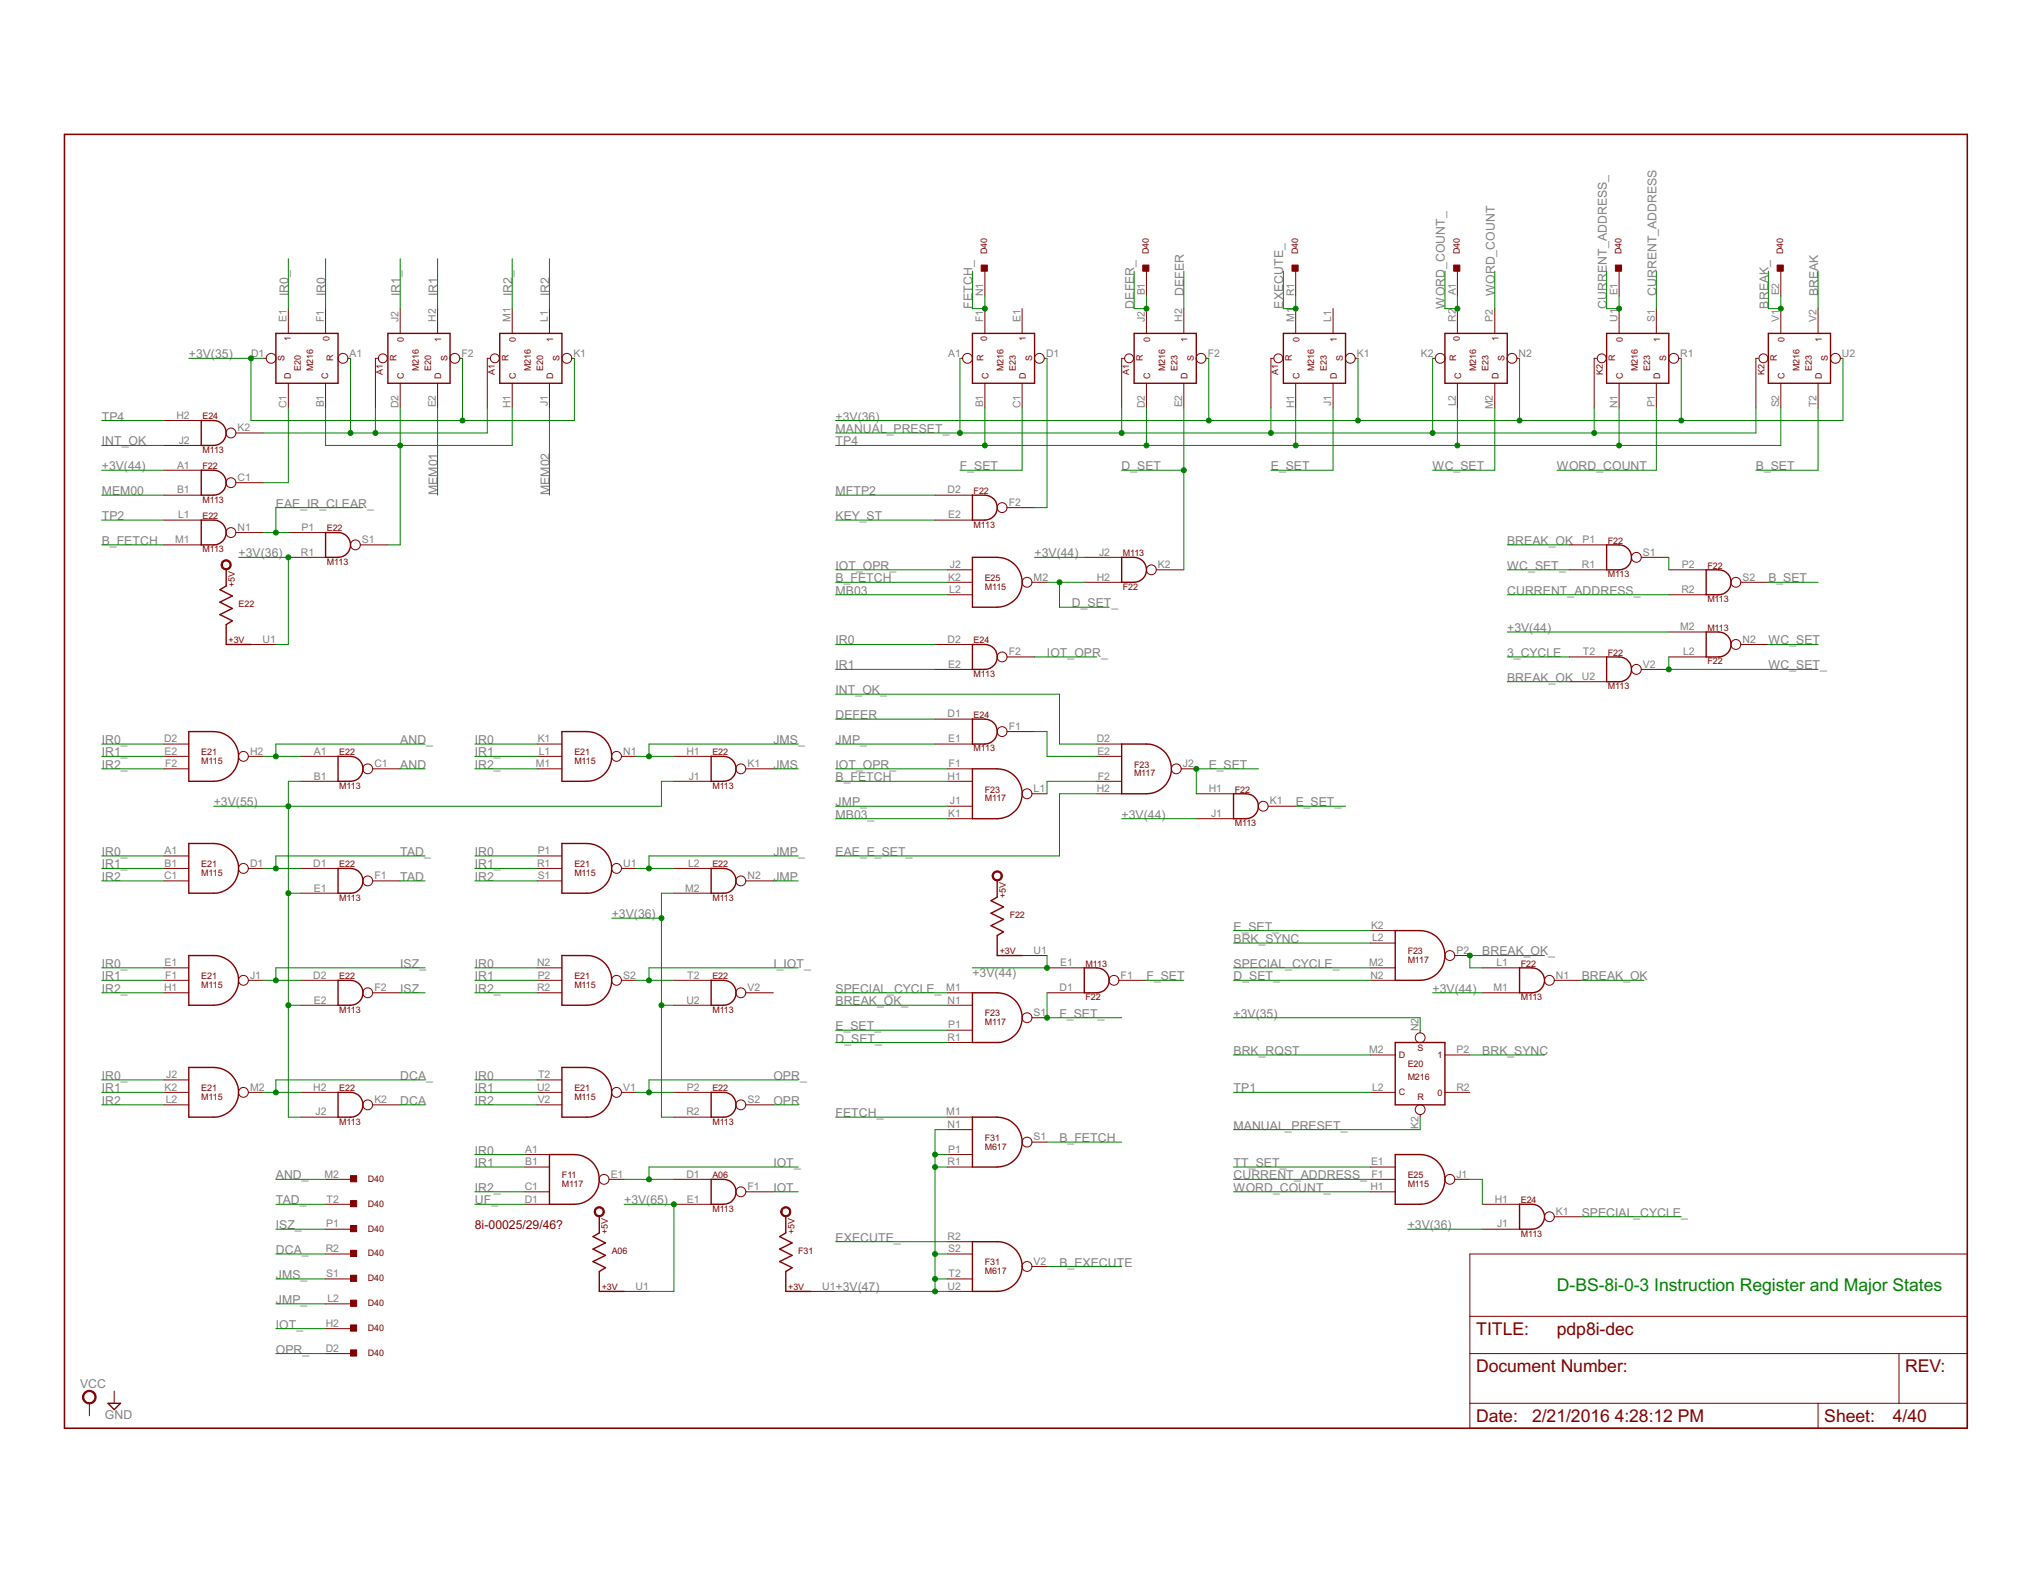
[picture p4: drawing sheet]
<svg xmlns="http://www.w3.org/2000/svg" width="279mm" height="216mm" viewBox="0 0 279 216" stroke-linecap="round" stroke-linejoin="round" font-family="sans-serif">
<path d="M8.9 18.5h261.7v177.9h-261.7z" fill="none" stroke="#800000" stroke-width=".21"/>
<g fill="none" stroke="#800000" stroke-width=".14">
<path d="M135.5 37.3v3.4M157.7 37.3v3.4M178.2 37.3v3.4M200.5 37.3v3.4M222.7 37.3v3.4M245 37.3v3.4M22.6 57.8h5.1M32.4 59.5h3.8M36.2 49.3h.4M39.7 42.4v3.4M39.7 52.7v3.4M44.8 42.4v3.4"/>
<path d="M44.8 52.7v3.4M47.8 49.3h.4M52 49.3h-.4v6.8M55.1 42.4v3.4M55.1 52.7v3.4M60.2 42.4v3.4M60.2 52.7v3.4M63.2 49.3h.4M67.4 49.3h-.4v6.8M70.5 42.4v3.4M70.5 52.7v3.4M75.6 42.4v3.4"/>
<path d="M75.6 52.7v3.4M78.6 49.3h.4M132.1 49.3h.3M135.5 42.4v3.4M135.5 52.7v3.4M140.6 42.4v3.4M140.6 52.7v3.4M143.7 49.3h.3M154.6 49.3h-.3v6.8M157.7 42.4v3.4M157.7 52.7v3.4M162.9 42.4v3.4"/>
<path d="M162.9 52.7v3.4M165.9 49.3h.4M175.2 49.3h-.4v6.8M178.2 42.4v3.4M178.2 52.7v3.4M183.4 42.4v3.4M183.4 52.7v3.4M186.4 49.3h.4M197.1 49.3h.3M200.5 42.4v3.4M200.5 52.7v3.4M205.6 42.4v3.4"/>
<path d="M205.6 52.7v3.4M208.7 49.3h.3M219.6 49.3h-.3v6.8M222.7 42.4v3.4M222.7 52.7v3.4M227.9 42.4v3.4M227.9 52.7v3.4M230.9 49.3h.4M241.9 49.3h-.3v6.8M245 42.4v3.4M245 52.7v3.4M250.1 42.4v3.4"/>
<path d="M250.1 52.7v3.4M253.2 49.3h.3M22.6 71.5h5.1M22.6 74.9h5.1M22.6 64.7h5.1M22.6 68.1h5.1M22.6 61.3h5.1M32.4 73.2h3.8M32.4 66.4h3.8M39.7 73.2h5.1M39.7 76.6h5.1M49.6 74.9h3.8"/>
<path d="M128.6 71.5h5.2M128.6 68.1h5.2M130.3 78.4h3.5M138.5 69.8h3.8M149.2 76.6h5.1M159 78.4h3.9M215.9 74.9h5.1M215.9 78.4h5.1M225.8 76.6h3.8M229.6 78.4h5.1M34.5 88.6h3.5M128.6 88.6h5.2"/>
<path d="M128.6 92.1h5.2M128.6 98.9h5.2M130.3 80.1h3.5M130.3 81.8h3.5M138.5 90.3h3.8M141.9 80.1h2.1M149.2 80.1h5.1M215.9 90.3h5.1M215.9 93.7h5.1M225.8 92.1h3.8M229.6 90.3h5.1M229.6 86.9h5.1"/>
<path d="M229.6 81.8h5.1M239.5 88.6h3.8M239.5 80.1h3.8M22.6 117.7h3.4M22.6 119.4h3.4M22.6 102.3h3.4M22.6 104h3.4M22.6 105.7h3.4M34.2 119.4h2M34.2 104h2M41.4 119.4h5.1M41.4 104h5.1"/>
<path d="M41.4 107.4h5.1M51.3 105.7h3.8M73.9 117.7h3.4M73.9 119.4h3.4M73.9 102.3h3.4M73.9 104h3.4M73.9 105.7h3.4M85.5 119.4h2.1M85.5 104h2.1M92.7 119.4h5.1M92.7 104h5.1M92.7 107.4h5.1"/>
<path d="M102.6 105.7h3.8M128.6 102.3h5.2M130.3 105.7h3.5M130.3 107.4h3.5M130.3 110.9h3.5M130.3 112.6h3.5M138.5 100.6h3.8M141.9 109.2h2.1M150.9 102.3h3.4M150.9 104h3.4M150.9 107.4h3.4M150.9 109.2h3.4"/>
<path d="M162.5 105.7h2.1M164.6 112.6h5.1M164.6 109.2h5.1M174.5 110.9h3.7M22.6 121.1h3.4M22.6 133.1h3.4M22.6 134.8h3.4M22.6 136.5h3.4M34.2 134.8h2M41.4 134.8h5.1M41.4 122.8h5.1M41.4 138.2h5.1"/>
<path d="M51.3 121.1h3.8M51.3 136.5h3.8M73.9 121.1h3.4M73.9 133.1h3.4M73.9 134.8h3.4M73.9 136.5h3.4M85.5 134.8h2.1M92.7 134.8h5.1M92.7 122.8h5.1M92.7 138.2h5.1M102.6 121.1h3.8M102.6 136.5h3.8"/>
<path d="M130.3 136.5h3.5M130.3 138.2h3.5M140.6 131.4h3.4M141.9 140h2.1M144 133.1h5.2M144 136.5h5.2M153.9 134.8h3.8M188.5 133.1h3.4M188.5 134.8h3.4M188.5 128h3.4M188.5 129.7h3.4M200.1 131.4h2.1"/>
<path d="M203.9 133.1h5.1M203.9 136.5h5.1M213.8 134.8h3.8M22.6 148.5h3.4M22.6 150.2h3.4M22.6 151.9h3.4M34.2 150.2h2M41.4 150.2h5.1M41.4 153.6h5.1M51.3 151.9h3.8M72.2 158.8h3.4M73.9 148.5h3.4"/>
<path d="M73.9 150.2h3.4M73.9 151.9h3.4M85.5 150.2h2.1M92.7 150.2h5.1M92.7 153.6h5.1M102.6 151.9h3.8M130.3 153.6h3.5M130.3 155.3h3.5M130.3 158.8h3.5M130.3 141.7h3.5M130.3 143.4h3.5M141.9 157.1h2.1"/>
<path d="M188.5 150.2h3.4M188.5 145.1h3.4M195.4 141.7v.3M195.4 153.3v.3M198.8 150.2h3.4M198.8 145.1h3.4M44.8 172.4h3.4M44.8 179.3h3.4M44.8 162.2h3.4M44.8 169h3.4M44.8 175.9h3.4M44.8 165.6h3.4"/>
<path d="M72.2 165.6h3.4M72.2 163.9h3.4M72.2 160.5h3.4M83.8 162.2h2.1M85.9 177.6h3.4M92.7 162.2h5.1M92.7 165.6h5.1M102.6 163.9h3.8M111.5 177.6h3.5M130.3 172.4h3.5M130.3 175.9h3.5M130.3 177.6h3.5"/>
<path d="M130.3 160.5h3.5M130.3 170.8h3.5M141.9 174.2h2.1M188.5 162.2h3.4M188.5 163.9h3.4M188.5 160.5h3.4M200.1 162.2h2.1M202.2 172.4h68.4v24h-68.4zM203.9 169h5.1M203.9 165.6h5.1M213.8 167.3h3.8M12.3 193v1.7"/>
<path d="M15.7 191.3v1.7M44.8 186.1h3.4M44.8 182.7h3.4M202.2 186.1h68.4M202.2 193h68.4M202.2 181h68.4M250.1 193v3.4M261.2 186.1v6.9"/>
<circle cx="31.8" cy="59.5" r=".68"/>
<circle cx="37.3" cy="49.3" r=".68"/>
<circle cx="47.2" cy="49.3" r=".68"/>
<circle cx="52.7" cy="49.3" r=".61"/>
<circle cx="62.6" cy="49.3" r=".68"/>
<circle cx="68.1" cy="49.3" r=".61"/>
<circle cx="78" cy="49.3" r=".68"/>
<circle cx="133.1" cy="49.3" r=".68"/>
<circle cx="143" cy="49.3" r=".68"/>
<circle cx="155.3" cy="49.3" r=".61"/>
<circle cx="165.2" cy="49.3" r=".68"/>
<circle cx="175.9" cy="49.3" r=".61"/>
<circle cx="185.8" cy="49.3" r=".68"/>
<circle cx="198.1" cy="49.3" r=".68"/>
<circle cx="208" cy="49.3" r=".68"/>
<circle cx="220.3" cy="49.3" r=".61"/>
<circle cx="230.3" cy="49.3" r=".68"/>
<circle cx="242.6" cy="49.3" r=".61"/>
<circle cx="252.5" cy="49.3" r=".68"/>
<circle cx="31.8" cy="66.4" r=".68"/>
<circle cx="31.8" cy="73.2" r=".68"/>
<circle cx="48.9" cy="74.9" r=".68"/>
<circle cx="137.9" cy="69.8" r=".68"/>
<circle cx="158.4" cy="78.4" r=".68"/>
<circle cx="225.1" cy="76.6" r=".68"/>
<circle cx="137.9" cy="90.3" r=".68"/>
<circle cx="141.3" cy="80.1" r=".68"/>
<circle cx="225.1" cy="92.1" r=".68"/>
<circle cx="238.8" cy="88.6" r=".68"/>
<circle cx="238.8" cy="80.1" r=".68"/>
<circle cx="33.5" cy="104" r=".68"/>
<circle cx="33.5" cy="119.4" r=".68"/>
<circle cx="50.6" cy="105.7" r=".68"/>
<circle cx="84.8" cy="104" r=".68"/>
<circle cx="84.8" cy="119.4" r=".68"/>
<circle cx="101.9" cy="105.7" r=".68"/>
<circle cx="137.9" cy="100.6" r=".68"/>
<circle cx="141.3" cy="109.2" r=".68"/>
<circle cx="161.8" cy="105.7" r=".68"/>
<circle cx="173.8" cy="110.9" r=".68"/>
<circle cx="33.5" cy="134.8" r=".68"/>
<circle cx="50.6" cy="121.1" r=".68"/>
<circle cx="50.6" cy="136.5" r=".68"/>
<circle cx="84.8" cy="134.8" r=".68"/>
<circle cx="101.9" cy="136.5" r=".68"/>
<circle cx="101.9" cy="121.1" r=".68"/>
<circle cx="141.3" cy="140" r=".68"/>
<circle cx="153.2" cy="134.8" r=".68"/>
<circle cx="199.5" cy="131.4" r=".68"/>
<circle cx="213.1" cy="134.8" r=".68"/>
<circle cx="33.5" cy="150.2" r=".68"/>
<circle cx="50.6" cy="151.9" r=".68"/>
<circle cx="84.8" cy="150.2" r=".68"/>
<circle cx="101.9" cy="151.9" r=".68"/>
<circle cx="141.3" cy="157.1" r=".68"/>
<circle cx="195.4" cy="142.7" r=".68"/>
<circle cx="195.4" cy="152.6" r=".68"/>
<circle cx="83.1" cy="162.2" r=".68"/>
<circle cx="101.9" cy="163.9" r=".68"/>
<circle cx="141.3" cy="174.2" r=".68"/>
<circle cx="199.5" cy="162.2" r=".68"/>
<circle cx="213.1" cy="167.3" r=".68"/>
</g>
<g fill="none" stroke="#800000" stroke-width=".19">
<path d="M27.7 57.8h1.7a1.71 1.71 0 0 1 1.7 1.7 1.71 1.71 0 0 1-1.7 1.8h-1.7zM38 45.8h8.5v6.9h-8.5zM53.4 45.8h8.5v6.9h-8.5zM68.7 45.8h8.6v6.9h-8.6zM133.8 45.8h8.5v6.9h-8.5zM156 45.8h8.6v6.9h-8.6zM176.6 45.8h8.5v6.9h-8.5zM198.8 45.8h8.5v6.9h-8.5zM221 45.8h8.6v6.9h-8.6zM243.3 45.8h8.5v6.9h-8.5zM27.7 71.5h1.7a1.7 1.7 0 0 1 1.7 1.7 1.7 1.7 0 0 1-1.7 1.7h-1.7zM27.7 64.7h1.7a1.71 1.71 0 0 1 1.7 1.7 1.71 1.71 0 0 1-1.7 1.7h-1.7z"/>
<path d="M31.1 78.4v2.2l-.9 .5 1.8 .9-1.8 .8 1.8 .9-1.8 .8 1.8 .9-.9 .5v2.7h3.4M44.8 73.2h1.7a1.7 1.7 0 0 1 1.7 1.7 1.7 1.7 0 0 1-1.7 1.7h-1.7zM133.8 68.1h1.7a1.71 1.71 0 0 1 1.7 1.7 1.71 1.71 0 0 1-1.7 1.7h-1.7zM133.8 76.6h3.4a3.4 3.4 0 0 1 3.4 3.5 3.4 3.4 0 0 1-3.4 3.4h-3.4zM154.3 76.6h1.7a1.71 1.71 0 0 1 1.7 1.8 1.71 1.71 0 0 1-1.7 1.7h-1.7zM221 74.9h1.7a1.71 1.71 0 0 1 1.7 1.7 1.71 1.71 0 0 1-1.7 1.8h-1.7zM234.7 78.4a3.7 3.7 0 0 1 2.7 .3 1.72 1.72 0 0 1 .7 1.9 1.72 1.72 0 0 1-1.7 1.2h-1.7zM133.8 98.9a3.7 3.7 0 0 1 2.7 .3 1.72 1.72 0 0 1 .6 1.9 1.72 1.72 0 0 1-1.6 1.2h-1.7zM133.8 88.6a3.7 3.7 0 0 1 2.7 .3 1.72 1.72 0 0 1 .6 2 1.72 1.72 0 0 1-1.6 1.2h-1.7zM221 90.3a3.7 3.7 0 0 1 2.8 .4 1.71 1.71 0 0 1 .6 1.9 1.71 1.71 0 0 1-1.7 1.1h-1.7zM234.7 86.9h1.7a1.71 1.71 0 0 1 1.7 1.7 1.71 1.71 0 0 1-1.7 1.7h-1.7zM26 116h3.4a3.4 3.4 0 0 1 3.4 3.4 3.4 3.4 0 0 1-3.4 3.4h-3.4z"/>
<path d="M26 100.6h3.4a3.4 3.4 0 0 1 3.4 3.4 3.4 3.4 0 0 1-3.4 3.4h-3.4zM46.5 104h1.7a1.71 1.71 0 0 1 1.7 1.7 1.71 1.71 0 0 1-1.7 1.7h-1.7zM46.5 119.4a3.7 3.7 0 0 1 2.7 .3 1.71 1.71 0 0 1 .7 2 1.71 1.71 0 0 1-1.7 1.1h-1.7zM77.3 100.6h3.4a3.4 3.4 0 0 1 3.4 3.4 3.4 3.4 0 0 1-3.4 3.4h-3.4zM77.3 116h3.4a3.4 3.4 0 0 1 3.4 3.4 3.4 3.4 0 0 1-3.4 3.4h-3.4zM97.8 104h1.7a1.71 1.71 0 0 1 1.7 1.7 1.71 1.71 0 0 1-1.7 1.7h-1.7zM97.8 119.4a3.7 3.7 0 0 1 2.8 .3 1.71 1.71 0 0 1 .6 2 1.71 1.71 0 0 1-1.7 1.1h-1.7zM133.8 105.7h3.4a3.4 3.4 0 0 1 3.4 3.5 3.4 3.4 0 0 1-3.4 3.4h-3.4zM154.3 102.3h3.4a3.4 3.4 0 0 1 3.5 3.4 3.4 3.4 0 0 1-3.5 3.5h-3.4zM169.7 109.2a3.7 3.7 0 0 1 2.7 .3 1.72 1.72 0 0 1 .6 1.9 1.72 1.72 0 0 1-1.6 1.2h-1.7zM26 131.4h3.4a3.4 3.4 0 0 1 3.4 3.4 3.4 3.4 0 0 1-3.4 3.4h-3.4zM46.5 134.8h1.7a1.71 1.71 0 0 1 1.7 1.7 1.71 1.71 0 0 1-1.7 1.7h-1.7z"/>
<path d="M77.3 131.4h3.4a3.4 3.4 0 0 1 3.4 3.4 3.4 3.4 0 0 1-3.4 3.4h-3.4zM97.8 134.8h1.7a1.71 1.71 0 0 1 1.7 1.7 1.71 1.71 0 0 1-1.7 1.7h-1.7zM133.8 136.5h3.4a3.4 3.4 0 0 1 3.4 3.4 3.4 3.4 0 0 1-3.4 3.5h-3.4zM137.2 121.1v2.3l-.9 .5 1.7 .8-1.7 .9 1.7 .8-1.7 .9 1.7 .8-.8 .6v2.7h3.4M149.2 133.1h1.7a1.71 1.71 0 0 1 1.7 1.7 1.71 1.71 0 0 1-1.7 1.7h-1.7zM191.9 128h3.5a3.4 3.4 0 0 1 3.4 3.4 3.4 3.4 0 0 1-3.4 3.4h-3.5zM209 133.1h1.8a1.71 1.71 0 0 1 1.7 1.7 1.71 1.71 0 0 1-1.7 1.7h-1.8zM26 146.8h3.4a3.4 3.4 0 0 1 3.4 3.4 3.4 3.4 0 0 1-3.4 3.4h-3.4zM46.5 150.2h1.7a1.7 1.7 0 0 1 1.7 1.7 1.7 1.7 0 0 1-1.7 1.7h-1.7zM75.6 158.8h3.4a3.4 3.4 0 0 1 3.4 3.4 3.4 3.4 0 0 1-3.4 3.4h-3.4zM77.3 146.8h3.4a3.4 3.4 0 0 1 3.4 3.4 3.4 3.4 0 0 1-3.4 3.4h-3.4zM97.8 150.2h1.7a1.7 1.7 0 0 1 1.7 1.7 1.7 1.7 0 0 1-1.7 1.7h-1.7z"/>
<path d="M133.8 153.6h3.4a3.4 3.4 0 0 1 3.4 3.5 3.4 3.4 0 0 1-3.4 3.4h-3.4zM191.9 158.8h3.5a3.4 3.4 0 0 1 3.4 3.4 3.4 3.4 0 0 1-3.4 3.4h-3.5zM191.9 143.4h6.9v8.5h-6.9zM82.4 167.3v2.2l-.8 .6 1.7 .8-1.7 .9 1.7 .8-1.7 .9 1.7 .8-.9 .6v2.7h3.5M97.8 162.2h1.7a1.71 1.71 0 0 1 1.7 1.7 1.71 1.71 0 0 1-1.7 1.7h-1.7zM108.1 167.3v2.2l-.8 .6 1.7 .8-1.7 .9 1.7 .8-1.7 .9 1.7 .8-.9 .6v2.7h3.4M133.8 170.8h3.4a3.4 3.4 0 0 1 3.4 3.4 3.4 3.4 0 0 1-3.4 3.4h-3.4zM209 165.6h1.8a1.71 1.71 0 0 1 1.7 1.7 1.71 1.71 0 0 1-1.7 1.7h-1.8zM14.9 193h1.7l-.9 .8z"/>
</g>
<g fill="#800000" stroke="#800000" stroke-width=".14">
<path d="M30.6 77.2a.7 .7 0 0 1 1.1 0 .7 .7 0 0 1-.4 1.1 .7 .7 0 0 1-.9-.6h.2a.53 .53 0 0 1 .7-.5 .53 .53 0 0 1 .2 .9 .53 .53 0 0 1-.9-.2v-.2h-.2z" fill-rule="evenodd"/>
<path d="M81.9 166.2a.7 .7 0 0 1 1.1 0 .7 .7 0 0 1-.3 1.1 .7 .7 0 0 1-1-.7h.2a.53 .53 0 0 1 .8-.4 .53 .53 0 0 1 .1 .9 .53 .53 0 0 1-.9-.3v-.2h-.2z" fill-rule="evenodd"/>
<path d="M107.6 166.2a.7 .7 0 0 1 1.1 .1 .7 .7 0 0 1-.4 1 .7 .7 0 0 1-.9-.7h.2a.53 .53 0 0 1 .7-.5 .53 .53 0 0 1 .2 .9 .53 .53 0 0 1-.9-.2v-.2h-.2z" fill-rule="evenodd"/>
<path d="M136.7 120a.71 .71 0 0 1 1.1 .1 .71 .71 0 0 1-.4 1 .71 .71 0 0 1-.9-.7h.2a.53 .53 0 0 1 .7-.5 .53 .53 0 0 1 .2 .9 .53 .53 0 0 1-.9-.2v-.2h-.2z" fill-rule="evenodd"/>
<path d="M11.7 191.4a.94 .94 0 0 1 1.5 .4 .94 .94 0 0 1-.7 1.3 .94 .94 0 0 1-1.2-1h.2a.77 .77 0 0 1 1.1-.7 .77 .77 0 0 1 .2 1.3 .77 .77 0 0 1-1.2-.3l-.1-.3h-.2l.1-.3z" fill-rule="evenodd"/>
</g>
<g fill="#800000" stroke="#800000" stroke-width=".14">
<path d="M200 36.4h.8v.9h-.8z"/>
<path d="M157.2 36.4h.9v.9h-.9z"/>
<path d="M48.2 185.6h.9v.9h-.9z"/>
<path d="M222.2 36.4h.9v.9h-.9z"/>
<path d="M244.5 36.4h.8v.9h-.8z"/>
<path d="M48.2 182.2h.9v.8h-.9z"/>
<path d="M48.2 178.8h.9v.8h-.9z"/>
<path d="M48.2 161.7h.9v.8h-.9z"/>
<path d="M135 36.4h.8v.9h-.8z"/>
<path d="M48.2 168.5h.9v.9h-.9z"/>
<path d="M177.7 36.4h.9v.9h-.9z"/>
<path d="M48.2 171.9h.9v.9h-.9z"/>
<path d="M48.2 175.4h.9v.8h-.9z"/>
<path d="M48.2 165.1h.9v.8h-.9z"/>
</g>
<g fill="none" stroke="#008000" stroke-width=".14">
<path d="M39.7 35.6v6.8M44.8 35.6v6.8M55.1 35.6v6.8M60.2 35.6v6.8M70.5 35.6v6.8M75.6 35.6v6.8M133.8 37.3v5.1h1.7v-1.7M156 37.3v5.1h1.7v-1.7M162.9 37.3v5.1M176.6 37.3v5.1h1.6v-1.7M198.8 37.3v5.1h1.7v-1.7M205.6 37.3v5.1"/>
<path d="M221 37.3v5.1h1.7v-1.7M227.9 37.3v5.1M243.3 37.3v5.1h1.7v-1.7M250.1 37.3v5.1M14 57.8h8.6M26 49.3h10.2M34.5 49.3v8.5h44.5v-8.5M39.7 56.1v10.3h-3.5M44.8 56.1v5.2h25.7v-5.2M48.2 49.3v10.2M51.6 56.1v3.4M55.1 56.1v18.8h-1.7"/>
<path d="M60.2 56.1v12M63.6 49.3v8.5M67 56.1v3.4h-30.8M75.6 56.1v12M132.1 49.3v10.2M135.5 56.1v5.2M140.6 56.1v8.6h-8.5M144 49.3v20.5h-1.7M154.3 56.1v3.4M157.7 56.1v5.2M162.9 56.1v22.3M166.3 49.3v8.5"/>
<path d="M174.8 56.1v3.4M178.2 56.1v5.2M183.4 56.1v8.6h-8.6M186.8 49.3v8.5M197.1 49.3v10.2M200.5 56.1v5.2M205.6 56.1v8.6h-8.5M209 49.3v8.5M219.3 56.1v3.4M222.7 56.1v5.2M227.9 56.1v8.6h-13.7M231.3 49.3v8.5"/>
<path d="M241.6 56.1v3.4h-126.6M245 56.1v5.2h-130M250.1 56.1v8.6h-8.5M253.5 49.3v8.5h-138.5M14 74.9h8.6M14 64.7h8.6M14 61.3h8.6M14 68.1h8.6M14 71.5h8.6M32.8 76.6h6.9v12h-1.7M36.2 73.2h3.5M49.9 69.8h-11.9v3.4"/>
<path d="M115 68.1h13.6M115 71.5h13.6M115 78.4h15.3M142.3 76.6h6.9M154.3 64.7h8.6M207.3 74.9h8.6M207.3 78.4h8.6M229.6 76.6v1.8M115 95.5h30.8v6.8h5.1M115 92.1h13.6M115 88.6h13.6M115 80.1h15.3"/>
<path d="M115 81.8h15.3M115 98.9h13.6M142.3 90.3h8.6M144 80.1h5.2M145.8 80.1v3.4h6.8M207.3 86.9h22.3M207.3 81.8h22.3M207.3 90.3h8.6M207.3 93.7h8.6M229.6 90.3v1.8h20.5M243.3 88.6h6.8M243.3 80.1h6.8"/>
<path d="M14 102.3h8.6M14 117.7h8.6M14 105.7h8.6M14 104h8.6M14 119.4h8.6M36.2 104h5.2M36.2 119.4h5.2M41.4 107.4h-1.7v46.2h1.7M55.1 105.7h3.4M58.5 102.3h-20.5v1.7M58.5 117.7h-20.5v1.7M65.3 102.3h8.6"/>
<path d="M65.3 117.7h8.6M65.3 105.7h8.6M65.3 104h8.6M65.3 119.4h8.6M87.6 104h5.1M87.6 119.4h5.1M92.7 107.4h-1.7v3.5h-61.6M106.4 105.7h3.4M109.8 102.3h-20.5v1.7M109.8 117.7h-20.5v1.7M115 102.3h13.6M115 105.7h15.3"/>
<path d="M115 107.4h15.3M115 110.9h15.3M115 112.6h15.3M142.3 100.6h1.7v3.4h6.9M150.9 109.2h-5.1v8.5h-30.8M150.9 107.4h-6.9v1.8M154.3 112.6h10.3M173.1 105.7h-8.5v3.5M178.2 110.9h6.9M14 133.1h8.6M14 136.5h8.6M14 121.1h8.6"/>
<path d="M14 134.8h8.6M36.2 134.8h5.2M39.7 138.2h1.7M39.7 122.8h1.7M55.1 136.5h3.4M55.1 121.1h3.4M58.5 133.1h-20.5v1.7M65.3 133.1h8.6M65.3 136.5h8.6M65.3 121.1h8.6M65.3 134.8h8.6M84.2 126.3h6.8"/>
<path d="M87.6 134.8h5.1M91 138.2h1.7M92.7 122.8h-1.7v30.8h1.7M106.4 121.1h3.4M109.8 133.1h-20.5v1.7M115 136.5h15.3M115 138.2h15.3M144 131.4v1.7h-10.2M144 136.5v3.5h10.3M157.7 134.8h5.2M169.7 133.1h18.8M169.7 134.8h18.8"/>
<path d="M169.7 128h18.8M169.7 140h25.7v1.7M169.7 129.7h18.8M197.1 136.5h6.8M212.5 131.4h-10.3v1.7h1.7M217.6 134.8h8.6M14 148.5h8.6M14 151.9h8.6M14 150.2h8.6M36.2 150.2h5.2M55.1 151.9h3.4M58.5 148.5h-20.5v1.7"/>
<path d="M65.3 148.5h8.6M65.3 151.9h8.6M65.3 150.2h8.6M65.3 158.8h6.9M87.6 150.2h5.1M106.4 151.9h3.4M109.8 148.5h-20.5v1.7M115 153.6h15.3M115 143.4h15.3M115 141.7h15.3M128.6 158.8h1.7M130.3 155.3h-1.7v22.3"/>
<path d="M144 157.1h10.3M169.7 150.2h18.8M169.7 145.1h18.8M195.4 153.6v1.7h-25.7M202.2 145.1h10.3M38 172.4h6.8M38 169h6.8M38 165.6h6.8M38 162.2h6.8M38 179.3h6.8M38 175.9h6.8M65.3 163.9h6.9"/>
<path d="M65.3 160.5h6.9M65.3 165.6h6.9M85.9 165.6h6.8v12h-3.4M85.9 162.2h6.8M106.4 163.9h3.4M109.8 160.5h-20.5v1.7M115 177.6h15.3M115 170.8h15.3M128.6 160.5h1.7M128.6 172.4h1.7M128.6 175.9h1.7M144 174.2h10.3"/>
<path d="M169.7 163.9h18.8M169.7 160.5h18.8M169.7 162.2h18.8M193.7 169h10.2M202.2 162.2h1.7v3.4M217.6 167.3h13.7M38 186.1h6.8M38 182.7h6.8"/>
</g>
<g fill="#008000" stroke="#008000" stroke-width=".14">
<circle cx="38" cy="150.2" r=".34"/>
<circle cx="38" cy="134.8" r=".34"/>
<circle cx="38" cy="119.4" r=".34"/>
<circle cx="38" cy="104" r=".34"/>
<circle cx="39.7" cy="138.2" r=".34"/>
<circle cx="39.7" cy="122.8" r=".34"/>
<circle cx="39.7" cy="110.9" r=".34"/>
<circle cx="89.3" cy="119.4" r=".34"/>
<circle cx="89.3" cy="150.2" r=".34"/>
<circle cx="89.3" cy="134.8" r=".34"/>
<circle cx="89.3" cy="104" r=".34"/>
<circle cx="89.3" cy="162.2" r=".34"/>
<circle cx="92.7" cy="165.6" r=".34"/>
<circle cx="128.6" cy="175.9" r=".34"/>
<circle cx="128.6" cy="158.8" r=".34"/>
<circle cx="128.6" cy="172.4" r=".34"/>
<circle cx="128.6" cy="160.5" r=".34"/>
<circle cx="128.6" cy="177.6" r=".34"/>
<circle cx="178.2" cy="42.4" r=".34"/>
<circle cx="135.5" cy="42.4" r=".34"/>
<circle cx="145.8" cy="80.1" r=".34"/>
<circle cx="202.2" cy="131.4" r=".34"/>
<circle cx="144" cy="140" r=".34"/>
<circle cx="144" cy="133.1" r=".34"/>
<circle cx="135.5" cy="61.3" r=".34"/>
<circle cx="157.7" cy="61.3" r=".34"/>
<circle cx="178.2" cy="61.3" r=".34"/>
<circle cx="222.7" cy="61.3" r=".34"/>
<circle cx="200.5" cy="61.3" r=".34"/>
<circle cx="48.2" cy="59.5" r=".34"/>
<circle cx="51.6" cy="59.5" r=".34"/>
<circle cx="55.1" cy="61.3" r=".34"/>
<circle cx="38" cy="73.2" r=".34"/>
<circle cx="39.7" cy="76.6" r=".34"/>
<circle cx="231.3" cy="57.8" r=".34"/>
<circle cx="209" cy="57.8" r=".34"/>
<circle cx="186.8" cy="57.8" r=".34"/>
<circle cx="166.3" cy="57.8" r=".34"/>
<circle cx="91" cy="138.2" r=".34"/>
<circle cx="91" cy="126.3" r=".34"/>
<circle cx="63.6" cy="57.8" r=".34"/>
<circle cx="34.5" cy="49.3" r=".34"/>
<circle cx="132.1" cy="59.5" r=".34"/>
<circle cx="154.3" cy="59.5" r=".34"/>
<circle cx="174.8" cy="59.5" r=".34"/>
<circle cx="197.1" cy="59.5" r=".34"/>
<circle cx="219.3" cy="59.5" r=".34"/>
<circle cx="157.7" cy="42.4" r=".34"/>
<circle cx="200.5" cy="42.4" r=".34"/>
<circle cx="245" cy="42.4" r=".34"/>
<circle cx="222.7" cy="42.4" r=".34"/>
<circle cx="162.9" cy="64.7" r=".34"/>
<circle cx="164.6" cy="105.7" r=".34"/>
<circle cx="229.6" cy="92.1" r=".34"/>
</g>
<text font-size="2.7" fill="#008000" x="214.2" y="177.6">D-BS-8i-0-3 Instruction Register and Major States</text>
<g font-size="2.7" fill="#800000">
<text x="203.1" y="183.6">TITLE:</text>
<text x="214.2" y="183.6">pdp8i-dec</text>
<text x="203.1" y="188.7">Document Number:</text>
<text x="262.1" y="188.7">REV:</text>
<text x="203.1" y="195.6">Date:</text>
<text x="210.8" y="195.6">2/21/2016</text>
<text x="222.1" y="195.6">4:28:12 PM</text>
<text x="251" y="195.6">Sheet:</text>
<text x="260.4" y="195.6">4/40</text>
</g>
<g font-size="1.9" fill="#808080">
<text x="39.7" y="40.7" transform="rotate(-90 39.7 40.7)">IR0_</text>
<text x="44.8" y="40.7" transform="rotate(-90 44.8 40.7)">IR0</text>
<text x="55.1" y="40.7" transform="rotate(-90 55.1 40.7)">IR1_</text>
<text x="60.2" y="40.7" transform="rotate(-90 60.2 40.7)">IR1</text>
<text x="70.5" y="40.7" transform="rotate(-90 70.5 40.7)">IR2_</text>
<text x="75.6" y="40.7" transform="rotate(-90 75.6 40.7)">IR2</text>
<text x="162.9" y="40.7" transform="rotate(-90 162.9 40.7)">DEFER</text>
<text x="205.6" y="40.7" transform="rotate(-90 205.6 40.7)">WORD_COUNT</text>
<text x="227.9" y="40.7" transform="rotate(-90 227.9 40.7)">CURRENT_ADDRESS</text>
<text x="250.1" y="40.7" transform="rotate(-90 250.1 40.7)">BREAK</text>
<text x="133.8" y="42.4" transform="rotate(-90 133.8 42.4)">FETCH_</text>
<text x="156" y="42.4" transform="rotate(-90 156 42.4)">DEFER_</text>
<text x="176.5" y="42.4" transform="rotate(-90 176.5 42.4)">EXECUTE_</text>
<text x="198.8" y="42.4" transform="rotate(-90 198.8 42.4)">WORD_COUNT_</text>
<text x="221" y="42.4" transform="rotate(-90 221 42.4)">CURRENT_ADDRESS_</text>
<text x="243.3" y="42.4" transform="rotate(-90 243.3 42.4)">BREAK_</text>
<text x="26" y="49.3">+3V(35)</text>
<text x="14" y="57.8">TP4</text>
<text x="114.9" y="57.8">+3V(36)</text>
<text x="114.9" y="59.5">MANUAL_PRESET_</text>
<text x="14" y="64.7">+3V(44)</text>
<text x="14" y="61.3">INT_OK</text>
<text x="114.9" y="61.3">TP4</text>
<text x="132.1" y="64.7">F_SET</text>
<text x="154.3" y="64.7">D_SET</text>
<text x="174.8" y="64.7">E_SET</text>
<text x="197.1" y="64.7">WC_SET</text>
<text x="214.2" y="64.7">WORD_COUNT</text>
<text x="241.6" y="64.7">B_SET</text>
<text x="14" y="68.1">MEM00</text>
<text x="14" y="71.5">TP2</text>
<text x="38" y="69.8">EAE_IR_CLEAR_</text>
<text x="60.2" y="68.1" transform="rotate(-90 60.2 68.1)">MEM01</text>
<text x="75.6" y="68.1" transform="rotate(-90 75.6 68.1)">MEM02</text>
<text x="114.9" y="68.1">MFTP2</text>
<text x="114.9" y="71.5">KEY_ST</text>
<text x="14" y="74.9">B_FETCH</text>
<text x="32.8" y="76.6">+3V(36)</text>
<text x="142.3" y="76.6">+3V(44)</text>
<text x="207.3" y="74.9">BREAK_OK</text>
<text x="114.9" y="80.1">B_FETCH</text>
<text x="114.9" y="78.4">IOT_OPR_</text>
<text x="114.9" y="81.8">MB03</text>
<text x="147.5" y="83.5">D_SET_</text>
<text x="207.3" y="81.8">CURRENT_ADDRESS_</text>
<text x="207.3" y="78.4">WC_SET_</text>
<text x="243.3" y="80.1">B_SET</text>
<text x="114.9" y="88.6">IR0</text>
<text x="207.3" y="86.9">+3V(44)</text>
<text x="243.3" y="88.6">WC_SET</text>
<text x="114.9" y="92">IR1</text>
<text x="114.9" y="95.5">INT_OK_</text>
<text x="144" y="90.3">IOT_OPR_</text>
<text x="207.3" y="93.8">BREAK_OK</text>
<text x="207.3" y="90.3">3_CYCLE</text>
<text x="243.3" y="92">WC_SET_</text>
<text x="114.9" y="98.9">DEFER</text>
<text x="14" y="102.3">IR0_</text>
<text x="14" y="105.7">IR2_</text>
<text x="14" y="104">IR1_</text>
<text x="55.1" y="102.3">AND_</text>
<text x="55.1" y="105.7">AND</text>
<text x="65.3" y="105.7">IR2_</text>
<text x="65.3" y="104">IR1_</text>
<text x="65.3" y="102.3">IR0</text>
<text x="106.4" y="102.3">JMS_</text>
<text x="106.4" y="105.7">JMS</text>
<text x="114.9" y="102.3">JMP_</text>
<text x="114.9" y="107.4">B_FETCH</text>
<text x="114.9" y="105.7">IOT_OPR_</text>
<text x="166.3" y="105.7">E_SET</text>
<text x="29.4" y="110.9">+3V(55)</text>
<text x="114.9" y="110.9">JMP_</text>
<text x="114.9" y="112.6">MB03_</text>
<text x="154.3" y="112.6">+3V(44)</text>
<text x="178.3" y="110.9">E_SET_</text>
<text x="14" y="117.7">IR0_</text>
<text x="14" y="119.4">IR1_</text>
<text x="55.1" y="117.7">TAD_</text>
<text x="65.3" y="119.4">IR1_</text>
<text x="65.3" y="117.7">IR0</text>
<text x="106.4" y="117.7">JMP_</text>
<text x="114.9" y="117.7">EAE_E_SET_</text>
<text x="14" y="121.1">IR2</text>
<text x="55.1" y="121.1">TAD</text>
<text x="65.3" y="121.1">IR2</text>
<text x="106.4" y="121.1">JMP</text>
<text x="84.2" y="126.3">+3V(36)</text>
<text x="169.7" y="128">E_SET_</text>
<text x="169.7" y="129.7">BRK_SYNC</text>
<text x="203.9" y="131.4">BREAK_OK_</text>
<text x="14" y="133.1">IR0_</text>
<text x="14" y="136.5">IR2_</text>
<text x="14" y="134.8">IR1</text>
<text x="55.1" y="133.1">ISZ_</text>
<text x="55.1" y="136.5">ISZ</text>
<text x="65.3" y="136.5">IR2_</text>
<text x="65.3" y="134.8">IR1</text>
<text x="65.3" y="133.1">IR0</text>
<text x="106.4" y="133.1">I_IOT_</text>
<text x="114.9" y="136.5">SPECIAL_CYCLE_</text>
<text x="133.8" y="134.3">+3V(44)</text>
<text x="157.7" y="134.8">F_SET</text>
<text x="169.7" y="134.8">D_SET_</text>
<text x="169.7" y="133.1">SPECIAL_CYCLE_</text>
<text x="197.1" y="136.5">+3V(44)</text>
<text x="217.6" y="134.8">BREAK_OK</text>
<text x="114.9" y="143.4">D_SET_</text>
<text x="114.9" y="138.2">BREAK_OK_</text>
<text x="114.9" y="141.7">E_SET_</text>
<text x="145.7" y="139.9">F_SET_</text>
<text x="169.7" y="139.9">+3V(35)</text>
<text x="14" y="148.5">IR0_</text>
<text x="55.1" y="148.5">DCA_</text>
<text x="65.3" y="148.5">IR0</text>
<text x="106.4" y="148.5">OPR_</text>
<text x="169.7" y="145.1">BRK_RQST</text>
<text x="203.9" y="145.1">BRK_SYNC</text>
<text x="14" y="151.9">IR2</text>
<text x="14" y="150.2">IR1</text>
<text x="55.1" y="151.9">DCA</text>
<text x="65.3" y="151.9">IR2</text>
<text x="65.3" y="150.2">IR1</text>
<text x="106.4" y="151.9">OPR</text>
<text x="114.9" y="153.6">FETCH_</text>
<text x="169.7" y="155.3">MANUAL_PRESET_</text>
<text x="169.7" y="150.2">TP1</text>
<text x="65.3" y="160.5">IR1</text>
<text x="65.3" y="158.8">IR0</text>
<text x="106.4" y="160.5">IOT_</text>
<text x="145.7" y="157.1">B_FETCH</text>
<text x="169.7" y="160.5">TT_SET_</text>
<text x="38" y="165.6">TAD_</text>
<text x="38" y="162.2">AND_</text>
<text x="65.3" y="163.9">IR2_</text>
<text x="65.3" y="165.6">UF_</text>
<text x="85.9" y="165.6">+3V(65)</text>
<text x="106.4" y="163.9">IOT</text>
<text x="169.7" y="163.9">WORD_COUNT_</text>
<text x="169.7" y="162.2">CURRENT_ADDRESS_</text>
<text x="217.6" y="167.3">SPECIAL_CYCLE_</text>
<text x="38" y="172.5">DCA_</text>
<text x="38" y="169">ISZ_</text>
<text x="114.9" y="170.7">EXECUTE_</text>
<text x="193.7" y="169">+3V(36)</text>
<text x="38" y="179.3">JMP_</text>
<text x="38" y="175.9">JMS_</text>
<text x="114.9" y="177.6">+3V(47)</text>
<text x="145.7" y="174.2">B_EXECUTE</text>
<text x="38" y="182.7">IOT_</text>
<text x="11" y="190.8">VCC</text>
<text x="38" y="186.1">OPR_</text>
<text x="14.4" y="195.1">GND</text>
</g>
<text font-size="1.9" fill="#800000" x="65.3" y="169">8i-00025/29/46?</text>
<g font-size="1.6" fill="#808080">
<text x="135.2" y="40.7" transform="rotate(-90 135.2 40.7)">N1</text>
<text x="157.5" y="40.6" transform="rotate(-90 157.5 40.6)">B1</text>
<text x="178" y="40.7" transform="rotate(-90 178 40.7)">R1</text>
<text x="200.3" y="40.6" transform="rotate(-90 200.3 40.6)">A1</text>
<text x="222.5" y="40.6" transform="rotate(-90 222.5 40.6)">E1</text>
<text x="244.7" y="40.6" transform="rotate(-90 244.7 40.6)">E2</text>
<text x="39.4" y="44.3" transform="rotate(-90 39.4 44.3)">E1</text>
<text x="44.6" y="44.3" transform="rotate(-90 44.6 44.3)">F1</text>
<text x="54.8" y="44.3" transform="rotate(-90 54.8 44.3)">J2</text>
<text x="60" y="44.3" transform="rotate(-90 60 44.3)">H2</text>
<text x="70.2" y="44.3" transform="rotate(-90 70.2 44.3)">M1</text>
<text x="75.4" y="44.3" transform="rotate(-90 75.4 44.3)">L1</text>
<text x="135.2" y="44.3" transform="rotate(-90 135.2 44.3)">F1</text>
<text x="140.4" y="44.3" transform="rotate(-90 140.4 44.3)">E1</text>
<text x="157.5" y="44.3" transform="rotate(-90 157.5 44.3)">J2</text>
<text x="162.6" y="44.3" transform="rotate(-90 162.6 44.3)">H2</text>
<text x="178" y="44.3" transform="rotate(-90 178 44.3)">M1</text>
<text x="183.1" y="44.3" transform="rotate(-90 183.1 44.3)">L1</text>
<text x="200.3" y="44.3" transform="rotate(-90 200.3 44.3)">R2</text>
<text x="205.4" y="44.3" transform="rotate(-90 205.4 44.3)">P2</text>
<text x="222.5" y="44.3" transform="rotate(-90 222.5 44.3)">U1</text>
<text x="227.6" y="44.3" transform="rotate(-90 227.6 44.3)">S1</text>
<text x="244.7" y="44.3" transform="rotate(-90 244.7 44.3)">V1</text>
<text x="249.9" y="44.3" transform="rotate(-90 249.9 44.3)">V2</text>
<text x="34.5" y="49">D1</text>
<text x="48.1" y="49">A1</text>
<text x="63.5" y="49">F2</text>
<text x="78.9" y="49">K1</text>
<text x="130.4" y="49">A1</text>
<text x="143.9" y="49">D1</text>
<text x="166.1" y="49">F2</text>
<text x="186.7" y="49">K1</text>
<text x="195.5" y="49">K2</text>
<text x="208.9" y="49">N2</text>
<text x="231.2" y="49">R1</text>
<text x="253.4" y="49">U2</text>
<text x="24.3" y="57.6">H2</text>
<text x="32.7" y="59.3">K2</text>
<text x="39.4" y="56.1" transform="rotate(-90 39.4 56.1)">C1</text>
<text x="44.6" y="56" transform="rotate(-90 44.6 56)">B1</text>
<text x="54.8" y="56.1" transform="rotate(-90 54.8 56.1)">D2</text>
<text x="60" y="56" transform="rotate(-90 60 56)">E2</text>
<text x="70.2" y="56.1" transform="rotate(-90 70.2 56.1)">H1</text>
<text x="75.4" y="55.8" transform="rotate(-90 75.4 55.8)">J1</text>
<text x="135.2" y="56" transform="rotate(-90 135.2 56)">B1</text>
<text x="140.4" y="56.1" transform="rotate(-90 140.4 56.1)">C1</text>
<text x="157.5" y="56.1" transform="rotate(-90 157.5 56.1)">D2</text>
<text x="162.6" y="56" transform="rotate(-90 162.6 56)">E2</text>
<text x="178" y="56.1" transform="rotate(-90 178 56.1)">H1</text>
<text x="183.1" y="55.8" transform="rotate(-90 183.1 55.8)">J1</text>
<text x="200.3" y="55.9" transform="rotate(-90 200.3 55.9)">L2</text>
<text x="205.4" y="56.3" transform="rotate(-90 205.4 56.3)">M2</text>
<text x="222.5" y="56.1" transform="rotate(-90 222.5 56.1)">N1</text>
<text x="227.6" y="56" transform="rotate(-90 227.6 56)">P1</text>
<text x="244.7" y="56" transform="rotate(-90 244.7 56)">S2</text>
<text x="249.9" y="56" transform="rotate(-90 249.9 56)">T2</text>
<text x="24.4" y="64.4">A1</text>
<text x="24.6" y="61">J2</text>
<text x="24.4" y="67.9">B1</text>
<text x="24.5" y="71.3">L1</text>
<text x="32.7" y="66.1">C1</text>
<text x="130.4" y="67.9">D2</text>
<text x="130.4" y="71.3">E2</text>
<text x="138.8" y="69.6">F2</text>
<text x="24.1" y="74.7">M1</text>
<text x="32.7" y="73">N1</text>
<text x="41.4" y="76.4">R1</text>
<text x="41.5" y="73">P1</text>
<text x="49.8" y="74.7">S1</text>
<text x="151.2" y="76.4">J2</text>
<text x="217.7" y="74.7">P1</text>
<text x="226" y="76.4">S1</text>
<text x="130.4" y="79.8">K2</text>
<text x="130.6" y="81.5">L2</text>
<text x="130.7" y="78.1">J2</text>
<text x="142.2" y="79.8">M2</text>
<text x="150.9" y="79.8">H2</text>
<text x="159.3" y="78.1">K2</text>
<text x="217.6" y="78.1">R1</text>
<text x="231.3" y="81.5">R2</text>
<text x="231.4" y="78.1">P2</text>
<text x="239.7" y="79.8">S2</text>
<text x="36.1" y="88.4">U1</text>
<text x="130.4" y="88.4">D2</text>
<text x="231.1" y="86.7">M2</text>
<text x="239.7" y="88.4">N2</text>
<text x="130.4" y="91.8">E2</text>
<text x="138.8" y="90.1">F2</text>
<text x="217.6" y="93.5">U2</text>
<text x="217.7" y="90.1">T2</text>
<text x="226" y="91.8">V2</text>
<text x="231.5" y="90.1">L2</text>
<text x="130.4" y="98.6">D1</text>
<text x="138.8" y="100.4">F1</text>
<text x="22.6" y="102.1">D2</text>
<text x="22.6" y="103.8">E2</text>
<text x="22.7" y="105.5">F2</text>
<text x="34.4" y="103.8">H2</text>
<text x="43.2" y="103.8">A1</text>
<text x="43.2" y="107.2">B1</text>
<text x="51.5" y="105.5">C1</text>
<text x="73.7" y="105.5">M1</text>
<text x="74" y="102.1">K1</text>
<text x="74.1" y="103.8">L1</text>
<text x="85.7" y="103.8">N1</text>
<text x="94.4" y="103.8">H1</text>
<text x="94.7" y="107.2">J1</text>
<text x="102.8" y="105.5">K1</text>
<text x="130.4" y="107.2">H1</text>
<text x="130.4" y="102.1">E1</text>
<text x="130.5" y="105.5">F1</text>
<text x="150.9" y="102.1">D2</text>
<text x="151" y="103.8">E2</text>
<text x="151" y="107.2">F2</text>
<text x="162.7" y="105.5">J2</text>
<text x="130.4" y="112.3">K1</text>
<text x="130.7" y="110.6">J1</text>
<text x="142.2" y="108.9">L1</text>
<text x="150.9" y="108.9">H2</text>
<text x="166.3" y="108.9">H1</text>
<text x="166.6" y="112.3">J1</text>
<text x="174.7" y="110.6">K1</text>
<text x="22.6" y="117.5">A1</text>
<text x="22.6" y="119.2">B1</text>
<text x="34.4" y="119.2">D1</text>
<text x="43.1" y="119.2">D1</text>
<text x="73.9" y="119.2">R1</text>
<text x="74" y="117.5">P1</text>
<text x="85.7" y="119.2">U1</text>
<text x="94.7" y="119.2">L2</text>
<text x="22.6" y="120.9">C1</text>
<text x="43.2" y="122.6">E1</text>
<text x="51.5" y="120.9">F1</text>
<text x="74" y="120.9">S1</text>
<text x="94.3" y="122.6">M2</text>
<text x="102.8" y="120.9">N2</text>
<text x="142.2" y="131.2">U1</text>
<text x="188.6" y="127.7">K2</text>
<text x="188.8" y="129.4">L2</text>
<text x="200.4" y="131.2">P2</text>
<text x="22.6" y="136.3">H1</text>
<text x="22.6" y="132.9">E1</text>
<text x="22.7" y="134.6">F1</text>
<text x="34.4" y="134.6">J1</text>
<text x="43.1" y="134.6">D2</text>
<text x="43.2" y="138">E2</text>
<text x="51.5" y="136.3">F2</text>
<text x="73.9" y="132.9">N2</text>
<text x="73.9" y="136.3">R2</text>
<text x="74" y="134.6">P2</text>
<text x="85.7" y="134.6">S2</text>
<text x="94.4" y="138">U2</text>
<text x="94.5" y="134.6">T2</text>
<text x="102.8" y="136.3">V2</text>
<text x="130.2" y="136.3">M1</text>
<text x="130.4" y="138">N1</text>
<text x="145.8" y="136.3">D1</text>
<text x="145.8" y="132.9">E1</text>
<text x="154.2" y="134.6">F1</text>
<text x="188.4" y="132.9">M2</text>
<text x="188.5" y="134.6">N2</text>
<text x="205.5" y="136.3">M1</text>
<text x="205.9" y="132.9">L1</text>
<text x="214" y="134.6">N1</text>
<text x="130.4" y="143.1">R1</text>
<text x="130.4" y="141.4">P1</text>
<text x="142.2" y="139.7">S1</text>
<text x="195.1" y="141.8" transform="rotate(-90 195.1 141.8)">N2</text>
<text x="22.6" y="150">K2</text>
<text x="22.9" y="148.3">J2</text>
<text x="34.4" y="150">M2</text>
<text x="43.1" y="150">H2</text>
<text x="73.9" y="150">U2</text>
<text x="74" y="148.3">T2</text>
<text x="85.7" y="150">V1</text>
<text x="94.5" y="150">P2</text>
<text x="188.4" y="144.8">M2</text>
<text x="188.8" y="150">L2</text>
<text x="200.4" y="144.8">P2</text>
<text x="200.4" y="150">R2</text>
<text x="22.8" y="151.7">L2</text>
<text x="43.4" y="153.4">J2</text>
<text x="51.5" y="151.7">K2</text>
<text x="74" y="151.7">V2</text>
<text x="94.4" y="153.4">R2</text>
<text x="102.8" y="151.7">S2</text>
<text x="130.2" y="153.4">M1</text>
<text x="130.4" y="155.1">N1</text>
<text x="195.1" y="155.3" transform="rotate(-90 195.1 155.3)">K2</text>
<text x="44.6" y="161.9">M2</text>
<text x="72.3" y="158.5">A1</text>
<text x="72.3" y="160.2">B1</text>
<text x="84" y="161.9">E1</text>
<text x="94.4" y="161.9">D1</text>
<text x="130.4" y="160.2">R1</text>
<text x="130.4" y="158.5">P1</text>
<text x="142.2" y="156.8">S1</text>
<text x="188.6" y="160.2">E1</text>
<text x="188.7" y="161.9">F1</text>
<text x="200.4" y="161.9">J1</text>
<text x="44.9" y="165.4">T2</text>
<text x="72.2" y="163.7">C1</text>
<text x="72.2" y="165.4">D1</text>
<text x="94.5" y="165.4">E1</text>
<text x="102.8" y="163.7">F1</text>
<text x="188.5" y="163.7">H1</text>
<text x="205.6" y="165.4">H1</text>
<text x="214" y="167.1">K1</text>
<text x="44.8" y="172.2">R2</text>
<text x="44.9" y="168.8">P1</text>
<text x="130.4" y="170.5">R2</text>
<text x="130.4" y="172.2">S2</text>
<text x="142.2" y="173.9">V2</text>
<text x="206" y="168.8">J1</text>
<text x="44.9" y="175.6">S1</text>
<text x="45" y="179.1">L2</text>
<text x="87.4" y="177.3">U1</text>
<text x="113.1" y="177.3">U1</text>
<text x="130.4" y="177.3">U2</text>
<text x="130.5" y="175.6">T2</text>
<text x="44.8" y="185.9">D2</text>
<text x="44.8" y="182.5">H2</text>
</g>
<g font-size="1.4" fill="#800000">
<text x="135.8" y="34.9" transform="rotate(-90 135.8 34.9)">D40</text>
<text x="158.1" y="34.9" transform="rotate(-90 158.1 34.9)">D40</text>
<text x="178.6" y="34.9" transform="rotate(-90 178.6 34.9)">D40</text>
<text x="200.8" y="34.9" transform="rotate(-90 200.8 34.9)">D40</text>
<text x="223.1" y="34.9" transform="rotate(-90 223.1 34.9)">D40</text>
<text x="245.3" y="34.9" transform="rotate(-90 245.3 34.9)">D40</text>
<text x="40" y="46.9" transform="rotate(-90 40 46.9)">1</text>
<text x="45.3" y="46.9" transform="rotate(-90 45.3 46.9)">0</text>
<text x="55.6" y="47.1" transform="rotate(-90 55.6 47.1)">0</text>
<text x="60.7" y="47.1" transform="rotate(-90 60.7 47.1)">1</text>
<text x="71" y="47.1" transform="rotate(-90 71 47.1)">0</text>
<text x="76.1" y="47.1" transform="rotate(-90 76.1 47.1)">1</text>
<text x="135.8" y="46.9" transform="rotate(-90 135.8 46.9)">0</text>
<text x="141.1" y="46.9" transform="rotate(-90 141.1 46.9)">1</text>
<text x="158.2" y="47.1" transform="rotate(-90 158.2 47.1)">0</text>
<text x="163.4" y="47.1" transform="rotate(-90 163.4 47.1)">1</text>
<text x="178.8" y="47.1" transform="rotate(-90 178.8 47.1)">0</text>
<text x="183.9" y="47.1" transform="rotate(-90 183.9 47.1)">1</text>
<text x="200.8" y="46.9" transform="rotate(-90 200.8 46.9)">0</text>
<text x="206.1" y="46.9" transform="rotate(-90 206.1 46.9)">1</text>
<text x="223.2" y="47.1" transform="rotate(-90 223.2 47.1)">0</text>
<text x="228.4" y="47.1" transform="rotate(-90 228.4 47.1)">1</text>
<text x="245.5" y="47.1" transform="rotate(-90 245.5 47.1)">0</text>
<text x="250.6" y="47.1" transform="rotate(-90 250.6 47.1)">1</text>
<text x="39.2" y="49.6" transform="rotate(-90 39.2 49.6)">S</text>
<text x="40" y="52.2" transform="rotate(-90 40 52.2)">D</text>
<text x="41.4" y="51" transform="rotate(-90 41.4 51)">E20</text>
<text x="43.1" y="51" transform="rotate(-90 43.1 51)">M216</text>
<text x="45.1" y="52.2" transform="rotate(-90 45.1 52.2)">C</text>
<text x="45.8" y="49.6" transform="rotate(-90 45.8 49.6)">R</text>
<text x="52.7" y="51.5" transform="rotate(-90 52.7 51.5)">A1</text>
<text x="54.5" y="49.6" transform="rotate(-90 54.5 49.6)">R</text>
<text x="55.6" y="52.2" transform="rotate(-90 55.6 52.2)">C</text>
<text x="57.6" y="51" transform="rotate(-90 57.6 51)">M216</text>
<text x="59.3" y="51" transform="rotate(-90 59.3 51)">E20</text>
<text x="60.7" y="52.2" transform="rotate(-90 60.7 52.2)">D</text>
<text x="61.6" y="49.6" transform="rotate(-90 61.6 49.6)">S</text>
<text x="68.1" y="51.5" transform="rotate(-90 68.1 51.5)">A1</text>
<text x="69.9" y="49.6" transform="rotate(-90 69.9 49.6)">R</text>
<text x="71" y="52.2" transform="rotate(-90 71 52.2)">C</text>
<text x="73" y="51" transform="rotate(-90 73 51)">M216</text>
<text x="74.7" y="51" transform="rotate(-90 74.7 51)">E20</text>
<text x="76.1" y="52.2" transform="rotate(-90 76.1 52.2)">D</text>
<text x="77" y="49.6" transform="rotate(-90 77 49.6)">S</text>
<text x="135.3" y="49.6" transform="rotate(-90 135.3 49.6)">R</text>
<text x="136" y="52.2" transform="rotate(-90 136 52.2)">C</text>
<text x="138" y="51" transform="rotate(-90 138 51)">M216</text>
<text x="139.7" y="51" transform="rotate(-90 139.7 51)">E23</text>
<text x="141.1" y="52.2" transform="rotate(-90 141.1 52.2)">D</text>
<text x="142" y="49.6" transform="rotate(-90 142 49.6)">S</text>
<text x="155.3" y="51.5" transform="rotate(-90 155.3 51.5)">A1</text>
<text x="157.2" y="49.6" transform="rotate(-90 157.2 49.6)">R</text>
<text x="158.2" y="52.2" transform="rotate(-90 158.2 52.2)">C</text>
<text x="160.3" y="51" transform="rotate(-90 160.3 51)">M216</text>
<text x="162" y="51" transform="rotate(-90 162 51)">E23</text>
<text x="163.4" y="52.2" transform="rotate(-90 163.4 52.2)">D</text>
<text x="164.2" y="49.6" transform="rotate(-90 164.2 49.6)">S</text>
<text x="175.8" y="51.5" transform="rotate(-90 175.8 51.5)">A1</text>
<text x="177.7" y="49.6" transform="rotate(-90 177.7 49.6)">R</text>
<text x="178.8" y="52.2" transform="rotate(-90 178.8 52.2)">C</text>
<text x="180.8" y="51" transform="rotate(-90 180.8 51)">M216</text>
<text x="182.5" y="51" transform="rotate(-90 182.5 51)">E23</text>
<text x="183.9" y="52.2" transform="rotate(-90 183.9 52.2)">D</text>
<text x="184.7" y="49.6" transform="rotate(-90 184.7 49.6)">S</text>
<text x="200.3" y="49.6" transform="rotate(-90 200.3 49.6)">R</text>
<text x="201" y="52.2" transform="rotate(-90 201 52.2)">C</text>
<text x="203.1" y="51" transform="rotate(-90 203.1 51)">M216</text>
<text x="204.8" y="51" transform="rotate(-90 204.8 51)">E23</text>
<text x="206.1" y="52.2" transform="rotate(-90 206.1 52.2)">D</text>
<text x="207" y="49.6" transform="rotate(-90 207 49.6)">S</text>
<text x="220.5" y="51.5" transform="rotate(-90 220.5 51.5)">K2</text>
<text x="222.2" y="49.6" transform="rotate(-90 222.2 49.6)">R</text>
<text x="223.2" y="52.2" transform="rotate(-90 223.2 52.2)">C</text>
<text x="225.3" y="51" transform="rotate(-90 225.3 51)">M216</text>
<text x="227" y="51" transform="rotate(-90 227 51)">E23</text>
<text x="228.4" y="52.2" transform="rotate(-90 228.4 52.2)">D</text>
<text x="229.2" y="49.6" transform="rotate(-90 229.2 49.6)">S</text>
<text x="242.7" y="51.5" transform="rotate(-90 242.7 51.5)">K2</text>
<text x="244.5" y="49.6" transform="rotate(-90 244.5 49.6)">R</text>
<text x="245.5" y="52.2" transform="rotate(-90 245.5 52.2)">C</text>
<text x="247.5" y="51" transform="rotate(-90 247.5 51)">M216</text>
<text x="249.2" y="51" transform="rotate(-90 249.2 51)">E23</text>
<text x="250.6" y="52.2" transform="rotate(-90 250.6 52.2)">D</text>
<text x="251.5" y="49.6" transform="rotate(-90 251.5 49.6)">S</text>
<text x="27.9" y="57.7">E24</text>
<text x="27.9" y="64.5">F22</text>
<text x="27.9" y="62.3">M113</text>
<text x="27.9" y="71.3">E22</text>
<text x="27.9" y="69.1">M113</text>
<text x="133.9" y="67.9">F22</text>
<text x="27.9" y="76">M113</text>
<text x="45" y="73.1">E22</text>
<text x="45" y="77.7">M113</text>
<text x="133.9" y="72.5">M113</text>
<text x="154.5" y="76.5">M113</text>
<text x="221.2" y="74.8">F22</text>
<text x="32.3" y="80.8" transform="rotate(-90 32.3 80.8)">+5V</text>
<text x="32.8" y="83.5">E22</text>
<text x="135.5" y="79.9">E25</text>
<text x="135.5" y="81.1">M115</text>
<text x="154.5" y="81.1">F22</text>
<text x="221.2" y="79.4">M113</text>
<text x="234.9" y="78.2">F22</text>
<text x="234.9" y="82.8">M113</text>
<text x="31.5" y="88.5">+3V</text>
<text x="133.9" y="88.5">E24</text>
<text x="234.9" y="86.7">M113</text>
<text x="133.9" y="93.1">M113</text>
<text x="221.2" y="90.2">F22</text>
<text x="221.2" y="94.8">M113</text>
<text x="234.9" y="91.4">F22</text>
<text x="133.9" y="98.7">E24</text>
<text x="27.7" y="103.9">E21</text>
<text x="27.7" y="105">M115</text>
<text x="46.7" y="103.9">E22</text>
<text x="79" y="103.9">E21</text>
<text x="79" y="105">M115</text>
<text x="98" y="103.9">E22</text>
<text x="133.9" y="103.3">M113</text>
<text x="156" y="105.6">F23</text>
<text x="156" y="106.8">M117</text>
<text x="46.7" y="108.5">M113</text>
<text x="98" y="108.5">M113</text>
<text x="135.5" y="109">F23</text>
<text x="135.5" y="110.2">M117</text>
<text x="169.9" y="109">F22</text>
<text x="169.9" y="113.6">M113</text>
<text x="27.7" y="119.2">E21</text>
<text x="46.7" y="119.2">E22</text>
<text x="79" y="119.2">E21</text>
<text x="98" y="119.2">E22</text>
<text x="27.7" y="120.4">M115</text>
<text x="46.7" y="123.9">M113</text>
<text x="79" y="120.4">M115</text>
<text x="98" y="123.9">M113</text>
<text x="138.4" y="123.5" transform="rotate(-90 138.4 123.5)">+5V</text>
<text x="137.5" y="131.2">+3V</text>
<text x="138.9" y="126.3">F22</text>
<text x="193.7" y="131.2">F23</text>
<text x="27.7" y="134.6">E21</text>
<text x="27.7" y="135.8">M115</text>
<text x="46.7" y="134.6">E22</text>
<text x="79" y="134.6">E21</text>
<text x="79" y="135.8">M115</text>
<text x="98" y="134.6">E22</text>
<text x="149.3" y="137.5">F22</text>
<text x="149.3" y="132.9">M113</text>
<text x="193.7" y="132.4">M117</text>
<text x="209.2" y="132.9">F22</text>
<text x="209.2" y="137.6">M113</text>
<text x="46.7" y="139.3">M113</text>
<text x="98" y="139.3">M113</text>
<text x="135.5" y="139.8">F23</text>
<text x="135.5" y="141">M117</text>
<text x="192.5" y="145.4">D</text>
<text x="193.7" y="146.8">E20</text>
<text x="193.7" y="148.5">M216</text>
<text x="195" y="144.6">S</text>
<text x="197.8" y="145.4">1</text>
<text x="27.7" y="150">E21</text>
<text x="27.7" y="151.2">M115</text>
<text x="46.7" y="150">E22</text>
<text x="46.7" y="154.7">M113</text>
<text x="79" y="150">E21</text>
<text x="79" y="151.2">M115</text>
<text x="98" y="150">E22</text>
<text x="98" y="154.7">M113</text>
<text x="192.5" y="150.6">C</text>
<text x="195" y="151.2">R</text>
<text x="197.8" y="150.7">0</text>
<text x="135.5" y="156.9">F31</text>
<text x="135.5" y="158.1">M617</text>
<text x="50.6" y="162.5">D40</text>
<text x="50.6" y="165.9">D40</text>
<text x="77.3" y="162">F11</text>
<text x="77.3" y="163.2">M117</text>
<text x="98" y="162">A06</text>
<text x="98" y="166.6">M113</text>
<text x="193.7" y="162">E25</text>
<text x="193.7" y="163.2">M115</text>
<text x="209.2" y="165.4">E24</text>
<text x="50.6" y="169.4">D40</text>
<text x="50.6" y="172.8">D40</text>
<text x="83.6" y="169.7" transform="rotate(-90 83.6 169.7)">+5V</text>
<text x="84.2" y="172.5">A06</text>
<text x="109.3" y="169.7" transform="rotate(-90 109.3 169.7)">+5V</text>
<text x="109.8" y="172.5">F31</text>
<text x="135.5" y="174">F31</text>
<text x="209.2" y="170.1">M113</text>
<text x="50.6" y="179.6">D40</text>
<text x="50.6" y="176.2">D40</text>
<text x="82.8" y="177.4">+3V</text>
<text x="108.4" y="177.4">+3V</text>
<text x="135.5" y="175.2">M617</text>
<text x="50.6" y="183.1">D40</text>
<text x="50.6" y="186.5">D40</text>
</g>
</svg>
